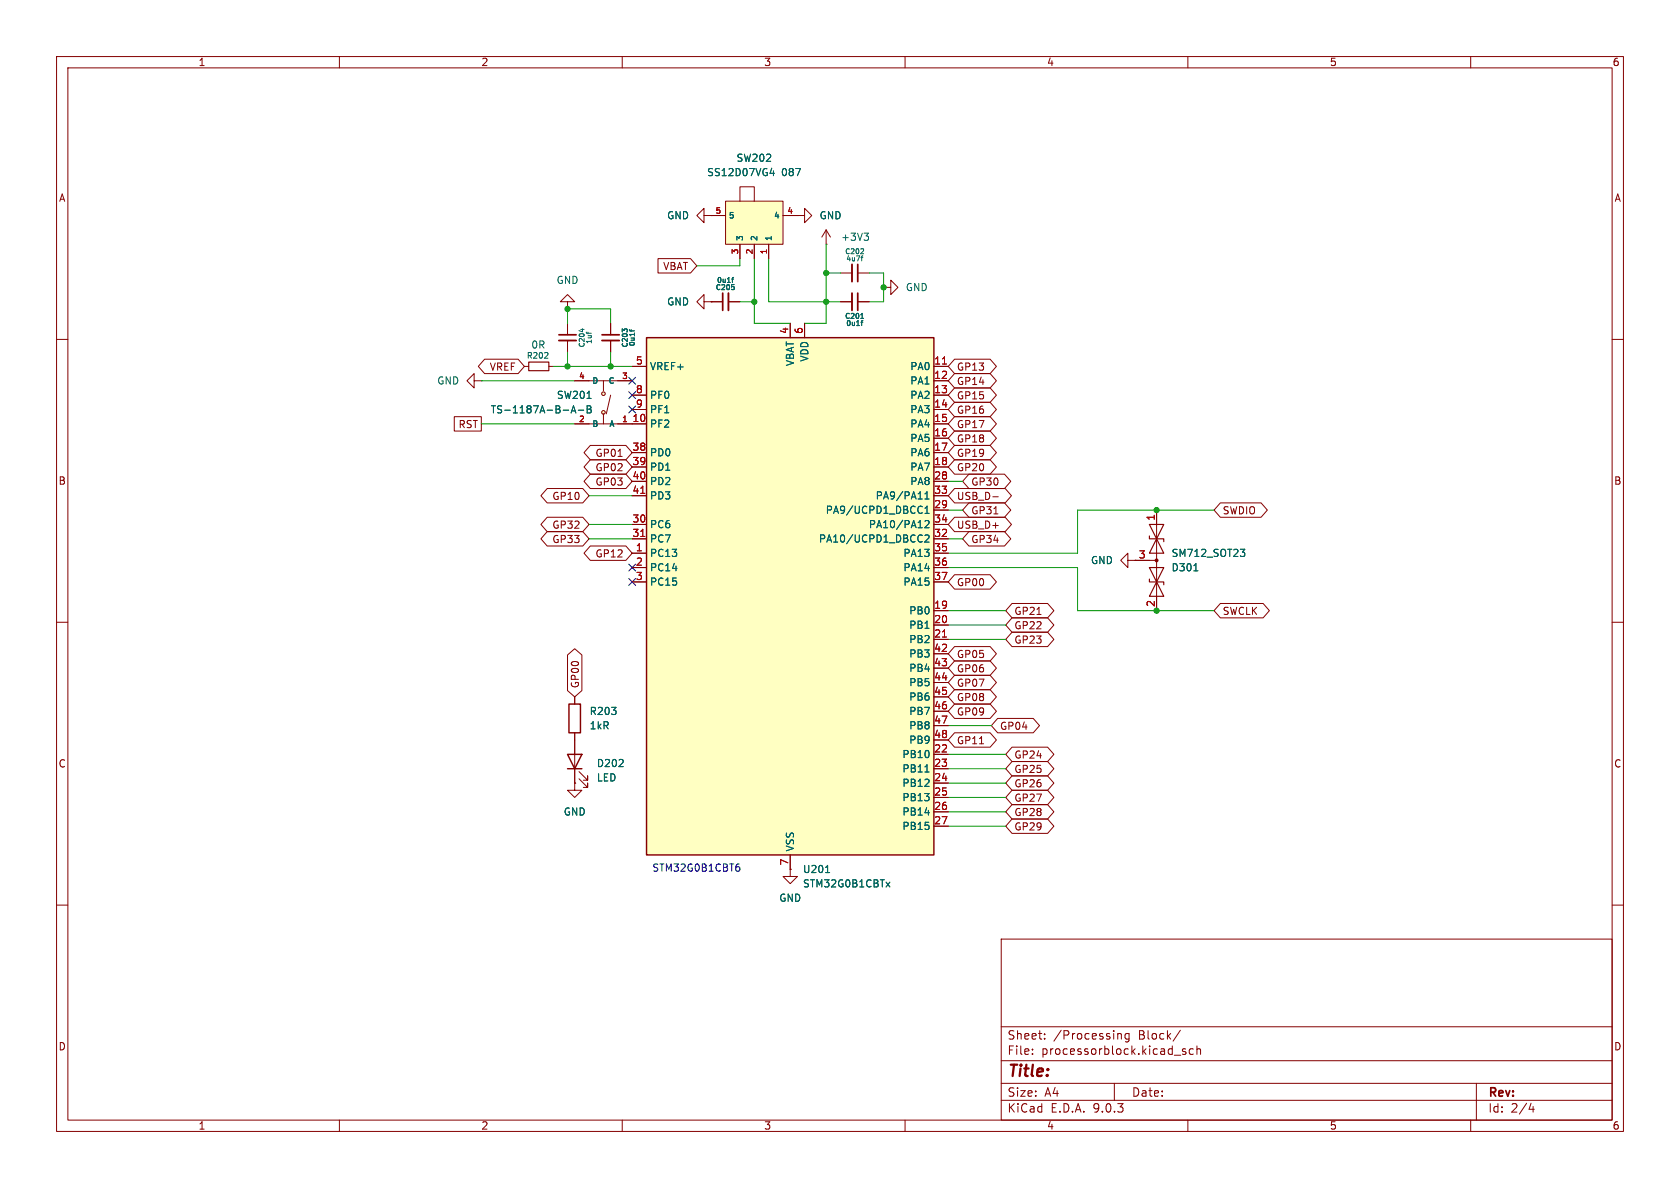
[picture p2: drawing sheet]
<svg xmlns="http://www.w3.org/2000/svg" width="297mm" height="210mm" viewBox="0 0 297 210" stroke-linecap="round" stroke-linejoin="round" font-family="sans-serif">
<g fill="none" stroke="#840000" stroke-width=".18">
<path d="M10 10h277v190h-277zM12 12h273v186h-273zM60 10v2M110 10v2M160 10v2M210 10v2M260 10v2M100.3 53.3h1.3l-1.3-1.2-1.2 1.2h1.2v1.3M100.3 54.6h.1M100.3 57.2v2M107.9 57.2v2M146 43.2h.1"/>
<path d="M146 40.6l-.7 1.3M146 40.6l.8 1.3M146 40.6v2.6M10 60h2M83.8 67.3v-1.3l-1.3 1.3 1.3 1.3v-1.3h1.3M85.1 67.3h.1M92.7 64.8h.8M97 64.8h.8M100.3 60.2v2M107.9 60.2v2M285 60h2M10 110h2"/>
<path d="M285 110h2M139.7 153.7v1.2h1.3l-1.3 1.3-1.3-1.3h1.3M139.7 153.7h.1M10 160h2M177 166h108v32h-108zM285 160h2M60 198v2M110 198v2M160 198v2M177 194.5h108M177 191.5h108M177 187.5h108"/>
<path d="M177 181.5h108M182.5 186.3v.1M182.5 185.5v.1M184.7 183.6v.1M184.7 182.8v.1M197 191.5v3M197.7 182.8h.5v.9M199.6 182.8l-.4-.1-.3 .3v.4l.1 .2h.6M199.6 182.7v1.2l-.3 .3-.3-.1M207.6 186.5h1.1M208.7 182.1l-1.3 2M209.6 185.5l-.4-.1-.2 .2 .1 .2 .5 .2v.3h-.6"/>
<path d="M210 198v2M211 185.5l-.5-.1-.3 .3v.4l.2 .2h.6M211.6 185.5l.2-.1 .4 .1v.9M211.6 184.9v1.5M260 198v2M261 191.5v6.5M270.7 195l-.4 1.1h.9M271 195.6v1"/>
</g>
<path d="M98.8 59.2h3.1M106.4 59.2h3.1" fill="none" stroke="#840000" stroke-width=".3"/>
<path d="M98.8 60.2h3.1M106.4 60.2h3.1" fill="none" stroke="#840000" stroke-width=".33"/>
<path d="M103 58.1v.6M110.3 58.4l-.3-.3v.6M110.4 58.2h.5M111.4 58.5h.8M152.8 41.2h.7l-.4 .5M153.3 41.7l.2 .2v.3l-.2 .3M96.2 63.3h.7M96.8 62.4v.3" fill="none" stroke="#006464" stroke-width=".18"/>
<path d="M93.5 64h3.5v1.5h-3.5z" fill="none" stroke="#840000" stroke-width=".2"/>
<path d="M114.3 59.7h50.8v91.4h-50.8z" fill="#ffffc2"/>
<path d="M114.3 59.7h50.8v91.4h-50.8zM100.3 133.4h2.6l-1.3 2.5zM100.3 135.9h2.6M100.6 124.5h2v5h-2z" fill="none" stroke="#840000" stroke-width=".25"/>
<g fill="none" stroke="#840000" stroke-width=".18">
<path d="M141 38.1h1.2v-1.3l1.3 1.3-1.3 1.3v-1.3M141 38.1h.1M125.7 53.3h2.1M128.8 53.3h2M139.7 57.2v2.5M142.2 57.2v2.5M148.6 48.3h2M148.6 53.3h2M151.6 48.3h2.1M151.6 53.3h2.1M156.2 50.8h1.3v-1.3l1.2 1.3-1.2 1.3v-1.3M156.2 50.8h.1"/>
<path d="M101.6 74.9h12.7M101.6 67.3h10.2M106.7 67.3v1.8M106.7 73.2v1.7M107.9 69.9l-.7 3.3M111.8 64.8h2.5M111.8 69.9h2.5M111.8 72.4h2.5M165.1 64.8h2.5M165.1 69.9h2.5M165.1 72.4h2.5M165.1 74.9h2.5"/>
<path d="M165.1 67.3h2.5M165.1 77.5h2.5M111.8 80h2.5M111.8 82.6h2.5M111.8 85.1h2.5M111.8 87.6h2.5M111.8 92.7h2.5M111.8 95.3h2.5M111.8 97.8h2.5M165.1 80h2.5M165.1 82.6h2.5M165.1 85.1h2.5"/>
<path d="M165.1 87.6h2.5M165.1 92.7h2.5M165.1 95.3h2.5M165.1 97.8h2.5M165.1 90.2h2.5M111.8 100.3h2.5M111.8 102.9h2.5M165.1 100.3h2.5M165.1 102.9h2.5M165.1 108h2.5M165.1 110.5h2.5M165.1 113h2.5"/>
<path d="M165.1 115.6h2.5M165.1 118.1h2.5M101.6 138.4v1.3h1.3l-1.3 1.3-1.3-1.3h1.3M101.6 138.4h.1M101.6 123.2v1.3M101.6 129.5v8.9M102.4 137.7l1.5 1.5v-.8v.8h-.8M102.4 136.4l1.5 1.5v-.7v.7h-.8M165.1 120.7h2.5M165.1 123.2h2.5M165.1 125.7h2.5M165.1 128.3h2.5"/>
<path d="M165.1 130.8h2.5M165.1 133.4h2.5M165.1 135.9h2.5M165.1 138.4h2.5M139.7 151.1v2.6M165.1 141h2.5M165.1 143.5h2.5M165.1 146.1h2.5"/>
<circle cx="106.7" cy="72.9" r=".32"/>
<circle cx="106.7" cy="69.6" r=".32"/>
</g>
<path d="M166.6 64.4h.7M113.3 87.2h.7M113.3 94.8h.7M166.6 112.6h.7" fill="none" stroke="#a90000" stroke-width=".18"/>
<g fill="none" stroke="#006464" stroke-width=".18">
<path d="M129.3 50.3h.5M129.4 49.3h.3M129.7 49l-.2 .2v.7M129.7 50.7v.5M152.2 56.3h.5M152.2 57h.3M152.3 56.8v.8M152.3 45.4v.7M152.5 56.7h-.1M152.6 44v.3l-.5 .6h.6M99.6 72.5h.9M101 73l.4-1.3 .4 1.3"/>
<path d="M101.1 72.6h.6M102.2 72.5h1M103.8 70.4h.7M103.8 71.7h.4l.3 .3-.3 .3 .3 .2v.3l-.2 .2h-.5zM103.8 72.3h.4M162.8 89.5l.2 .1M163 94.6v.1M163 90.6l-.2 .1M163 95.7v.1M163.5 88.2h.7M163.5 87.3l.4-.4v1.3M163.5 89.8l.4-.3v1.2"/>
<path d="M163.5 90.7h.7M163.5 92.1l.5-.1 .2 .4-.7 .9h.7M163.5 94.7l.5-.1 .2 .3-.7 .9h.7M163.5 136.5h.7M145.9 154.2h.8M156.6 155.9l.7 .9M157.3 155.9l-.7 .9"/>
</g>
<g fill="#ffffc2" stroke="#ffffc2" stroke-width=".18">
<circle cx="106.7" cy="72.9" r=".32"/>
<circle cx="106.7" cy="69.6" r=".32"/>
</g>
<path d="M127.8 51.8v3.1M151.6 46.7v3.1M151.6 51.8v3.1" fill="none" stroke="#840000" stroke-width=".3"/>
<path d="M128.8 51.8v3.1M150.6 46.7v3.1M150.6 51.8v3.1" fill="none" stroke="#840000" stroke-width=".33"/>
<path d="M128.3 35.6h10.1v7.6h-10.1z" fill="#ffffc2"/>
<g fill="none" stroke="#840000" stroke-width=".18">
<path d="M124.5 38.1v-1.3l-1.3 1.3 1.3 1.3v-1.3h1.2M125.7 38.1h.1M125.7 38.1h2.6M128.3 35.6h10.1v7.6h-10.1zM130.8 35.6v-2.6h2.5v2.6M138.4 38.1h2.6M141 38.1h.1M107.9 57.2v2M116.3 45.7h5.8l1.1 1.3-1.1 1.3h-5.8zM124.5 53.3v-1.2l-1.3 1.2 1.3 1.3v-1.3h1.2M125.7 53.3h.1M125.7 53.3h2.1"/>
<path d="M128.8 53.3h2M130.8 43.2v2.5M133.3 43.2v2.5M135.9 43.2v2.5M139.7 57.2v2.5M142.2 57.2v2.5M148.6 53.3h2M151.6 53.3h2.1M80.3 73.7h4.8v2.5h-4.8zM85.7 63.5h5.9l1.1 1.3-1.1 1.2h-5.9l-1.1-1.2zM101.6 74.9h2.5M101.6 67.3h2.5"/>
<path d="M104.4 78.7h6.2l1.2 1.3-1.2 1.3h-6.2l-1.2-1.3zM107.9 60.2v2M109.2 74.9h5.1M109.2 67.3h2.6M111.8 64.8h2.5M111.8 69.9h2.5M111.8 72.4h2.5M165.1 74.9h2.5M165.1 67.3h2.5M165.1 64.8h2.5M165.1 69.9h2.5M165.1 72.4h2.5"/>
<path d="M165.1 77.5h2.5M168.8 63.5h6.2l1.2 1.3-1.2 1.2h-6.2l-1.2-1.2zM168.8 78.7h6.2l1.2 1.3-1.2 1.3h-6.2l-1.2-1.3zM168.8 76.2h6.2l1.2 1.3-1.2 1.2h-6.2l-1.2-1.2zM168.8 66h6.2l1.2 1.3-1.2 1.3h-6.2l-1.2-1.3zM168.8 71.1h6.2l1.2 1.3-1.2 1.3h-6.2l-1.2-1.3zM168.8 73.7h6.2l1.2 1.2-1.2 1.3h-6.2l-1.2-1.3zM168.8 68.6h6.2l1.2 1.3-1.2 1.2h-6.2l-1.2-1.2zM96.7 86.4h6.3l1.1 1.2-1.1 1.3h-6.3l-1.1-1.3zM96.7 94h6.3l1.1 1.3-1.1 1.2h-6.3l-1.1-1.2zM96.7 91.4h6.3l1.1 1.3-1.1 1.3h-6.3l-1.1-1.3zM104.4 81.3h6.2l1.2 1.3-1.2 1.2h-6.2l-1.2-1.2z"/>
<path d="M104.4 83.8h6.2l1.2 1.3-1.2 1.3h-6.2l-1.2-1.3zM104.4 96.5h6.2l1.2 1.3-1.2 1.3h-6.2l-1.2-1.3zM109.3 80.7h.7M111.8 80h2.5M111.8 82.6h2.5M111.8 85.1h2.5M111.8 87.6h2.5M111.8 92.7h2.5M111.8 95.3h2.5M111.8 97.8h2.5M165.1 80h2.5M165.1 82.6h2.5"/>
<path d="M165.1 85.1h2.5M165.1 87.6h2.5M165.1 92.7h2.5M165.1 95.3h2.5M165.1 97.8h2.5M165.1 90.2h2.5M168.8 91.4h8.9l1.1 1.3-1.1 1.3h-8.9l-1.2-1.3zM168.8 86.4h8.9l1.1 1.2-1.1 1.3h-8.9l-1.2-1.3zM168.8 81.3h6.2l1.2 1.3-1.2 1.2h-6.2l-1.2-1.2zM171.3 88.9h6.3l1.1 1.3-1.1 1.2h-6.3l-1.1-1.2zM171.3 94h6.3l1.1 1.3-1.1 1.2h-6.3l-1.1-1.2zM171.3 83.8h6.3l1.1 1.3-1.1 1.3h-6.3l-1.1-1.3z"/>
<path d="M175.5 87.8h1M175.7 90.8h.7M199.4 99.1v-1.3l-1.3 1.3 1.3 1.2v-1.2h1.3M200.7 99.1h.1M200.7 99.1h3.8M204.5 90.2v17.8M215.7 88.9h7.2l1.2 1.3-1.2 1.2h-7.2l-1.1-1.2zM100.3 115.8l1.3-1.1 1.3 1.1v6.3l-1.3 1.1-1.3-1.1zM111.8 100.3h2.5M111.8 102.9h2.5M165.1 100.3h2.5M165.1 102.9h2.5"/>
<path d="M165.1 108h2.5M165.1 110.5h2.5M165.1 113h2.5M165.1 115.6h2.5M165.1 118.1h2.5M168.8 116.8h6.2l1.2 1.3-1.2 1.3h-6.2l-1.2-1.3zM168.8 119.4h6.2l1.2 1.3-1.2 1.2h-6.2l-1.2-1.2zM168.8 114.3h6.2l1.2 1.3-1.2 1.2h-6.2l-1.2-1.2zM168.8 101.6h6.2l1.2 1.3-1.2 1.2h-6.2l-1.2-1.2zM178.9 106.7h6.3l1.1 1.3-1.1 1.2h-6.3l-1.1-1.2zM178.9 111.8h6.3l1.1 1.2-1.1 1.3h-6.3l-1.1-1.3zM178.9 109.2h6.3l1.1 1.3-1.1 1.3h-6.3l-1.1-1.3z"/>
<path d="M183.3 108.6h.7M215.7 106.7h7.6l1.1 1.3-1.1 1.2h-7.6l-1.1-1.2zM101.6 138.4h.1M101.6 123.2v1.3M101.6 129.5v3.9M101.6 135.9v2.5M165.1 120.7h2.5M165.1 123.2h2.5M165.1 125.7h2.5M165.1 128.3h2.5M165.1 130.8h2.5M165.1 133.4h2.5"/>
<path d="M165.1 135.9h2.5M165.1 138.4h2.5M168.8 124.5h6.2l1.2 1.2-1.2 1.3h-6.2l-1.2-1.3zM168.8 129.5h6.2l1.2 1.3-1.2 1.3h-6.2l-1.2-1.3zM168.8 121.9h6.2l1.2 1.3-1.2 1.3h-6.2l-1.2-1.3zM173.2 131.5h.7M176.4 127h6.3l1.1 1.3-1.1 1.2h-6.3l-1.1-1.2zM178.9 132.1h6.3l1.1 1.3-1.1 1.2h-6.3l-1.1-1.2zM178.9 134.6h6.3l1.1 1.3-1.1 1.3h-6.3l-1.1-1.3zM178.9 137.2h6.3l1.1 1.2-1.1 1.3h-6.3l-1.1-1.3zM178.9 139.7h6.3l1.1 1.3-1.1 1.2h-6.3l-1.1-1.2zM139.7 153.7h.1"/>
<path d="M139.7 151.1v2.6M165.1 141h2.5M165.1 143.5h2.5M165.1 146.1h2.5M178.9 144.8h6.3l1.1 1.3-1.1 1.2h-6.3l-1.1-1.2zM178.9 142.2h6.3l1.1 1.3-1.1 1.3h-6.3l-1.1-1.3z"/>
</g>
<g fill="none" stroke="#006464" stroke-width=".18">
<path d="M136.1 30.6h.8M136.7 30.2v.9M110.3 58.4l-.3-.3v.6M110.4 58.2h.5M111.4 58.5h.8M129.3 50.3h.5M129.4 49.3h.3M129.7 49l-.2 .2v.7M129.7 50.7v.5M152.2 56.3h.5M152.2 57h.3M152.3 56.8v.8"/>
<path d="M152.5 56.7h-.1M99.6 72.5h.9M101 73l.4-1.3 .4 1.3M101.1 72.6h.6M102.2 72.5h1M103.8 70.4h.7M103.8 71.7h.4l.3 .3-.3 .3 .3 .2v.3l-.2 .2h-.5zM103.8 72.3h.4M162.8 89.5l.2 .1M163 94.6v.1M163 90.6l-.2 .1M163 95.7v.1"/>
<path d="M163.5 88.2h.7M163.5 87.3l.4-.4v1.3M163.5 89.8l.4-.3v1.2M163.5 90.7h.7M163.5 92.1l.5-.1 .2 .4-.7 .9h.7M163.5 94.7l.5-.1 .2 .3-.7 .9h.7M219.3 97.1h.8l-.5 .5 .4 .1 .1 .4-.3 .3h-.3M211.1 100.9h.7M163.5 136.5h.7M145.9 154.2h.8M156.6 155.9l.7 .9M157.3 155.9l-.7 .9"/>
</g>
<path d="M203.2 92.7l2.5 5.1h-2.5l2.5-5.1zM203.2 94.7v.6h2.5v.5M203.2 100.3h2.5l-2.5 5.1h2.5zM203.2 102.4v.5h2.5v.5" fill="none" stroke="#840000" stroke-width=".2"/>
<circle cx="204.5" cy="99.1" r=".25" fill="#840000" stroke="#840000" stroke-width=".18"/>
<g fill="none" stroke="#009600" stroke-width=".18">
<path d="M100.3 57.2v-2.6h7.6v2.6M130.8 53.3h2.5M130.8 45.7v1.3h-7.6M133.3 45.7v11.5h6.4M135.9 45.7v7.6h12.7M146 43.2v14h-3.8M146 48.3h2.6M153.7 48.3h2.5v5h-2.5M85.1 67.3h16.5M85.1 74.9h16.5M97.8 64.8h14M100.3 62.2v2.6"/>
<path d="M107.9 62.2v2.6M104.1 92.7h7.7M104.1 95.3h7.7M104.1 87.6h7.7M167.6 95.3h2.6M167.6 90.2h2.6M167.6 85.1h2.6M214.6 90.2h-24.1v7.6h-22.9M167.6 100.3h22.9v7.7h24.1M167.6 108h10.2M167.6 110.5h10.2M167.6 113h10.2"/>
<path d="M167.6 135.9h10.2M167.6 138.4h10.2M167.6 128.3h7.7M167.6 133.4h10.2M167.6 143.5h10.2M167.6 146.1h10.2M167.6 141h10.2"/>
</g>
<path d="M111.2 69.2l1.2 1.3M111.2 71.8l1.2 1.2M111.2 66.7l1.2 1.2M112.4 69.2l-1.2 1.3M112.4 71.8l-1.2 1.2M112.4 66.7l-1.2 1.2M111.2 99.7l1.2 1.2M112.4 99.7l-1.2 1.2M111.2 102.3l1.2 1.2M112.4 102.3l-1.2 1.2" fill="none" stroke="#000084" stroke-width=".18"/>
<path d="M130.3 153.2h.3l.2 .3-.1 .4-.4 .1M130.4 152.7h.3" fill="none" stroke="#0000c2" stroke-width=".18"/>
<path d="M166.6 64.4h.7M113.3 87.2h.7M113.3 94.8h.7M166.6 112.6h.7" fill="none" stroke="#a90000" stroke-width=".18"/>
<g fill="#009600" stroke="#009600" stroke-width=".18">
<circle cx="107.9" cy="64.8" r=".46"/>
<circle cx="100.3" cy="54.6" r=".46"/>
<circle cx="100.3" cy="64.8" r=".46"/>
<circle cx="146" cy="48.3" r=".46"/>
<circle cx="156.2" cy="50.8" r=".46"/>
<circle cx="133.3" cy="53.3" r=".46"/>
<circle cx="146" cy="53.3" r=".46"/>
<circle cx="204.5" cy="90.2" r=".46"/>
<circle cx="204.5" cy="108" r=".46"/>
</g>
<text font-size="2.8" fill="#840000" x="178" y="190.9">Title:</text>
<g font-size="2.1" fill="#840000">
<text x="178" y="184">Sheet:</text>
<text x="186.2" y="184">/Processing</text>
<text x="201.3" y="184">Block/</text>
<text x="178" y="186.7">File:</text>
<text x="184.1" y="186.7">processorblock.kicad_sch</text>
<text x="178" y="196.9">KiCad</text>
<text x="178" y="194.1">Size:</text>
<text x="184.7" y="194.1">A4</text>
<text x="185.7" y="196.9">E.D.A.</text>
<text x="193.3" y="196.9">9.0.3</text>
<text x="200" y="194.1">Date:</text>
<text x="263" y="194.3">Rev:</text>
<text x="263" y="196.9">Id:</text>
<text x="267.1" y="196.9">2/4</text>
</g>
<g font-size="1.8" fill="#840000">
<text x="35" y="11.9">1</text>
<text x="85" y="11.9">2</text>
<text x="135" y="11.9">3</text>
<text x="185" y="11.9">4</text>
<text x="235" y="11.9">5</text>
<text x="285" y="11.9">6</text>
<text x="10.3" y="35.9">A</text>
<text x="285.3" y="35.9">A</text>
<text x="117.1" y="47.9">VBAT</text>
<text x="86.5" y="65.7">VREF</text>
<text x="169.1" y="65.7">GP13</text>
<text x="169.1" y="68.3">GP14</text>
<text x="169.1" y="70.8">GP15</text>
<text x="81" y="75.9">RST</text>
<text x="169.1" y="73.3">GP16</text>
<text x="169.1" y="75.9">GP17</text>
<text x="105.2" y="81">GP01</text>
<text x="105.2" y="83.5">GP02</text>
<text x="169.1" y="83.5">GP20</text>
<text x="169.1" y="81">GP19</text>
<text x="169.1" y="78.4">GP18</text>
<text x="10.3" y="85.9">B</text>
<text x="97.5" y="88.6">GP10</text>
<text x="105.2" y="86">GP03</text>
<text x="169.1" y="88.6">USB_D-</text>
<text x="171.6" y="86">GP30</text>
<text x="285.3" y="85.9">B</text>
<text x="97.5" y="93.7">GP32</text>
<text x="169.1" y="93.7">USB_D+</text>
<text x="171.6" y="91.1">GP31</text>
<text x="216.1" y="91.1">SWDIO</text>
<text x="97.5" y="96.2">GP33</text>
<text x="105.2" y="98.7">GP12</text>
<text x="171.6" y="96.2">GP34</text>
<text x="169.1" y="103.8">GP00</text>
<text x="179.2" y="108.9">GP21</text>
<text x="179.2" y="114">GP23</text>
<text x="179.2" y="111.4">GP22</text>
<text x="216.1" y="108.9">SWCLK</text>
<text x="169.1" y="119.1">GP06</text>
<text x="169.1" y="116.5">GP05</text>
<text x="102.6" y="121.8" transform="rotate(-90 102.6 121.8)">GP00</text>
<text x="169.1" y="121.6">GP07</text>
<text x="169.1" y="124.1">GP08</text>
<text x="169.1" y="126.7">GP09</text>
<text x="169.1" y="131.8">GP11</text>
<text x="176.7" y="129.2">GP04</text>
<text x="10.3" y="135.9">C</text>
<text x="179.2" y="134.3">GP24</text>
<text x="179.2" y="136.8">GP25</text>
<text x="285.3" y="135.9">C</text>
<text x="179.2" y="139.4">GP26</text>
<text x="179.2" y="141.9">GP27</text>
<text x="179.2" y="147">GP29</text>
<text x="179.2" y="144.5">GP28</text>
<text x="10.3" y="185.9">D</text>
<text x="285.3" y="185.9">D</text>
<text x="35" y="199.9">1</text>
<text x="85" y="199.9">2</text>
<text x="135" y="199.9">3</text>
<text x="185" y="199.9">4</text>
<text x="235" y="199.9">5</text>
<text x="285" y="199.9">6</text>
</g>
<g font-size="1.8" fill="#006464">
<text x="130.1" y="28.8">SW202</text>
<text x="124.9" y="31.3">SS12D07VG4</text>
<text x="138.2" y="31.3">087</text>
<text x="117.8" y="39">GND</text>
<text x="144.8" y="39">GND</text>
<text x="148.6" y="42.8">+3V3</text>
<text x="98.3" y="50.4">GND</text>
<text x="160" y="51.7">GND</text>
<text x="117.8" y="54.2">GND</text>
<text x="93.8" y="61.8">0R</text>
<text x="114.8" y="65.6">VREF+</text>
<text x="140.6" y="64.8" transform="rotate(-90 140.6 64.8)">VBAT</text>
<text x="143.1" y="64" transform="rotate(-90 143.1 64)">VDD</text>
<text x="160.8" y="65.6">PA0</text>
<text x="77.2" y="68.2">GND</text>
<text x="98.4" y="70.7">SW201</text>
<text x="114.8" y="70.7">PF0</text>
<text x="160.8" y="68.2">PA1</text>
<text x="160.8" y="70.7">PA2</text>
<text x="86.6" y="73.3">TS-1187A-B-A-B</text>
<text x="114.8" y="73.3">PF1</text>
<text x="114.8" y="75.8">PF2</text>
<text x="160.8" y="73.3">PA3</text>
<text x="160.8" y="75.8">PA4</text>
<text x="114.8" y="80.9">PD0</text>
<text x="114.8" y="83.4">PD1</text>
<text x="160.8" y="78.3">PA5</text>
<text x="160.8" y="80.9">PA6</text>
<text x="160.8" y="83.4">PA7</text>
<text x="114.8" y="86">PD2</text>
<text x="114.8" y="88.5">PD3</text>
<text x="154.7" y="88.5">PA9/PA11</text>
<text x="160.8" y="86">PA8</text>
<text x="114.8" y="93.6">PC6</text>
<text x="145.9" y="91">PA9/UCPD1_DBCC1</text>
<text x="153.5" y="93.6">PA10/PA12</text>
<text x="114.8" y="96.1">PC7</text>
<text x="114.8" y="98.7">PC13</text>
<text x="114.8" y="101.2">PC14</text>
<text x="144.7" y="96.1">PA10/UCPD1_DBCC2</text>
<text x="159.6" y="98.7">PA13</text>
<text x="159.6" y="101.2">PA14</text>
<text x="192.8" y="99.9">GND</text>
<text x="207" y="101.2">D301</text>
<text x="207" y="98.7">SM712_SOT23</text>
<text x="114.8" y="103.7">PC15</text>
<text x="159.6" y="103.7">PA15</text>
<text x="160.6" y="108.8">PB0</text>
<text x="160.6" y="111.4">PB1</text>
<text x="160.6" y="113.9">PB2</text>
<text x="160.6" y="116.4">PB3</text>
<text x="160.6" y="119">PB4</text>
<text x="160.6" y="121.5">PB5</text>
<text x="160.6" y="124.1">PB6</text>
<text x="104.1" y="126.6">R203</text>
<text x="104.1" y="129.1">1kR</text>
<text x="160.6" y="126.6">PB7</text>
<text x="160.6" y="129.1">PB8</text>
<text x="160.6" y="131.7">PB9</text>
<text x="105.4" y="135.8">D202</text>
<text x="159.4" y="134.2">PB10</text>
<text x="159.4" y="136.8">PB11</text>
<text x="105.4" y="138.3">LED</text>
<text x="159.4" y="139.3">PB12</text>
<text x="159.4" y="141.8">PB13</text>
<text x="99.6" y="144.4">GND</text>
<text x="159.4" y="144.4">PB14</text>
<text x="159.4" y="146.9">PB15</text>
<text x="140.6" y="150.6" transform="rotate(-90 140.6 150.6)">VSS</text>
<text x="141.9" y="154.5">U201</text>
<text x="137.7" y="159.6">GND</text>
<text x="141.9" y="157.1">STM32G0B1CBTx</text>
</g>
<g font-size="1.8" fill="#a90000">
<text x="139.4" y="59.1" transform="rotate(-90 139.4 59.1)">4</text>
<text x="142" y="59.1" transform="rotate(-90 142 59.1)">6</text>
<text x="112.3" y="64.5">5</text>
<text x="165.1" y="64.5">11</text>
<text x="112.3" y="69.6">8</text>
<text x="165.1" y="67.1">12</text>
<text x="165.1" y="69.6">13</text>
<text x="111.7" y="74.7">10</text>
<text x="112.3" y="72.1">9</text>
<text x="165.1" y="72.1">14</text>
<text x="165.1" y="74.7">15</text>
<text x="165.1" y="77.2">16</text>
<text x="111.7" y="79.8">38</text>
<text x="111.7" y="82.3">39</text>
<text x="165.1" y="79.8">17</text>
<text x="165.1" y="82.3">18</text>
<text x="111.7" y="84.8">40</text>
<text x="111.7" y="87.4">41</text>
<text x="165.1" y="84.8">28</text>
<text x="165.1" y="87.4">33</text>
<text x="165.1" y="89.9">29</text>
<text x="111.7" y="92.5">30</text>
<text x="111.7" y="95">31</text>
<text x="165.1" y="92.5">34</text>
<text x="165.1" y="95">32</text>
<text x="204.2" y="92.1" transform="rotate(-90 204.2 92.1)">1</text>
<text x="112.3" y="97.5">1</text>
<text x="112.3" y="100.1">2</text>
<text x="165.1" y="97.5">35</text>
<text x="165.1" y="100.1">36</text>
<text x="201.2" y="98.8">3</text>
<text x="112.3" y="102.6">3</text>
<text x="165.1" y="102.6">37</text>
<text x="165.1" y="107.7">19</text>
<text x="204.2" y="107.4" transform="rotate(-90 204.2 107.4)">2</text>
<text x="165.1" y="110.2">20</text>
<text x="165.1" y="112.8">21</text>
<text x="165.1" y="115.3">42</text>
<text x="165.1" y="117.9">43</text>
<text x="165.1" y="120.4">44</text>
<text x="165.1" y="122.9">45</text>
<text x="165.1" y="125.5">46</text>
<text x="165.1" y="128">47</text>
<text x="165.1" y="130.6">48</text>
<text x="165.1" y="133.1">22</text>
<text x="165.1" y="135.6">23</text>
<text x="165.1" y="138.2">24</text>
<text x="165.1" y="140.7">25</text>
<text x="165.1" y="143.3">26</text>
<text x="165.1" y="145.8">27</text>
<text x="139.4" y="153.1" transform="rotate(-90 139.4 153.1)">7</text>
</g>
<text font-size="1.8" fill="#0000c2" x="115.2" y="154.3">STM32G0B1CBT6</text>
<g font-size="1.4" fill="#a90000">
<text x="126.4" y="37.8">5</text>
<text x="139.1" y="37.8">4</text>
<text x="130.6" y="45.1" transform="rotate(-90 130.6 45.1)">3</text>
<text x="133.1" y="45.1" transform="rotate(-90 133.1 45.1)">2</text>
<text x="135.6" y="45.1" transform="rotate(-90 135.6 45.1)">1</text>
<text x="102.3" y="67.1">4</text>
<text x="109.9" y="67.1">3</text>
<text x="102.3" y="74.7">2</text>
<text x="109.9" y="74.7">1</text>
</g>
<g font-size="1.4" fill="#006464">
<text x="128.8" y="38.8">5</text>
<text x="136.7" y="38.8">4</text>
<text x="131.5" y="42.7" transform="rotate(-90 131.5 42.7)">3</text>
<text x="134.1" y="42.7" transform="rotate(-90 134.1 42.7)">2</text>
<text x="136.6" y="42.7" transform="rotate(-90 136.6 42.7)">1</text>
<text x="93" y="63.6">R202</text>
<text x="104.6" y="68">D</text>
<text x="107.5" y="68">C</text>
<text x="104.6" y="75.7">B</text>
<text x="107.6" y="75.7">A</text>
</g>
<g font-size="1.2" fill="#006464">
<text x="149.3" y="45.1">C202</text>
<text x="149.5" y="46.4">4u7f</text>
<text x="126.4" y="51.5">C205</text>
<text x="126.6" y="50.2">0u1f</text>
<text x="149.3" y="56.6">C201</text>
<text x="149.5" y="57.8">0u1f</text>
<text x="103.5" y="61.5" transform="rotate(-90 103.5 61.5)">C204</text>
<text x="104.8" y="60.9" transform="rotate(-90 104.8 60.9)">1uf</text>
<text x="111.2" y="61.5" transform="rotate(-90 111.2 61.5)">C203</text>
<text x="112.4" y="61.3" transform="rotate(-90 112.4 61.3)">0u1f</text>
</g>
</svg>
